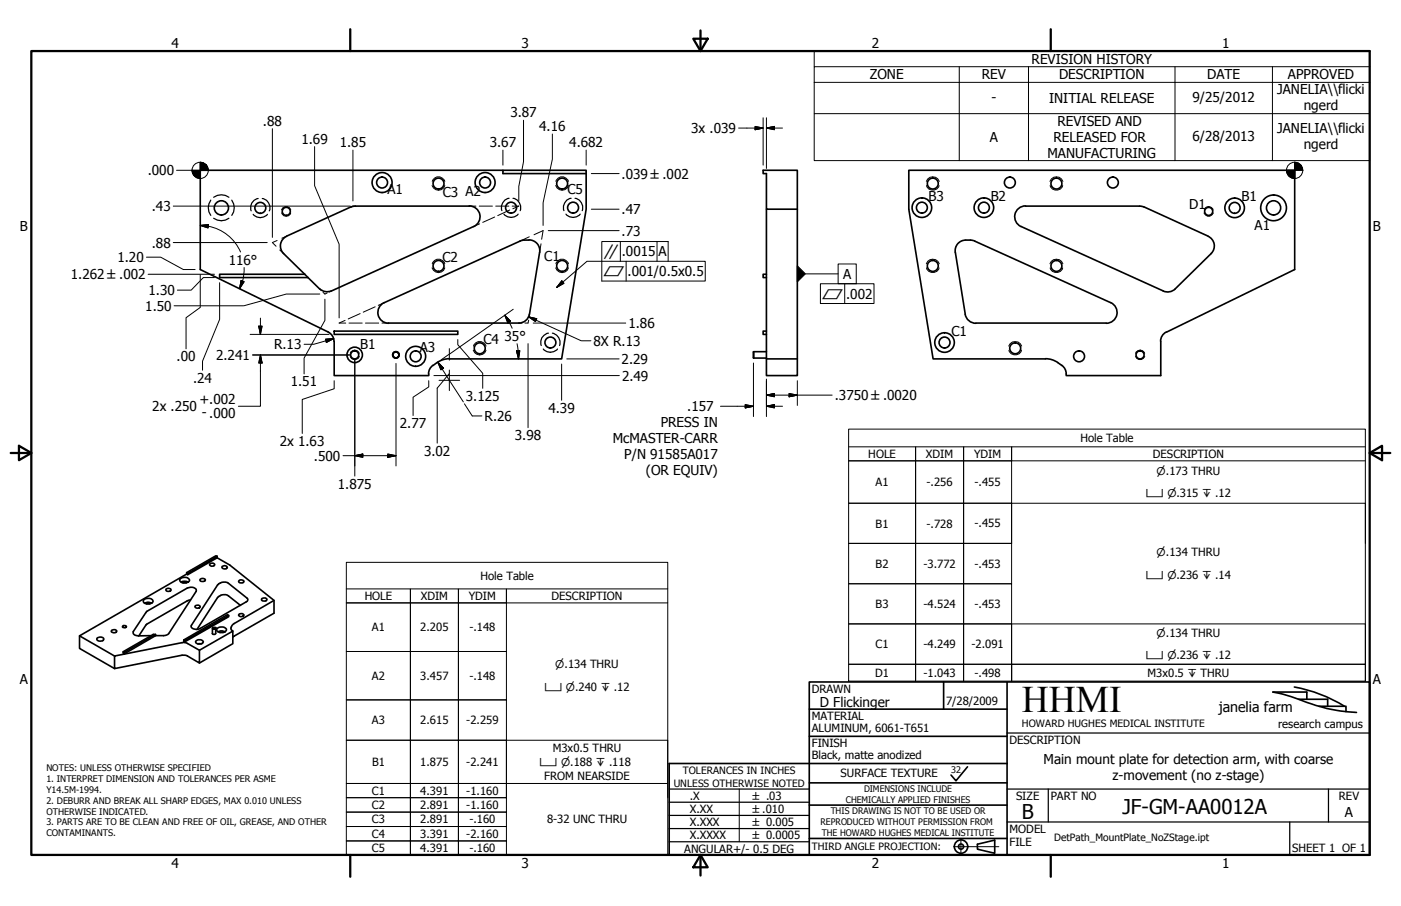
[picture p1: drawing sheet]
<svg xmlns="http://www.w3.org/2000/svg" width="432mm" height="279mm" viewBox="0 0 432 279" stroke-linecap="round" stroke-linejoin="round" font-family="sans-serif">
<!-- layer: Visible (ANSI) -->
<g fill="none" stroke="#000" stroke-width=".51">
<path d="M155 52.5h25.7v1h-25.7zM155 52.5h-93.3v30.6l39.5 19.3M180.7 53.5v11l-7.6 46.2h-34.6M235.2 52.5h10.5v12h-9.5v-11h-1zM87.4 78.2l6.5 6.4M88.3 72.9a3.3 3.3 0 0 0-.9 5.3M108.1 63.8l-19.8 9M109.5 63.6l-1.3 .3M109.5 63.6h35.2M144.6 63.5a3.3 3.3 0 0 1 3.3 2.6 3.3 3.3 0 0 1-1.9 3.8l-43.8 19.8-1.1 .3-1.1-.1-1.5-.9M163 74a3.3 3.3 0 0 1 3.3 3.8M163.1 74l-1.8 .1-1 .2-41.9 19a3.3 3.3 0 0 0-1.9 3.8 3.3 3.3 0 0 0 3.3 2.6"/>
<path d="M166.3 77.9l-3.1 19M236.2 64.5v51.3h9.5v-51.3M299.1 74l1 .2 42.2 19.1a3.3 3.3 0 0 1 1.9 3.8 3.3 3.3 0 0 1-3.2 2.6M299.1 74a3.9 3.9 0 0 0-4.2 1.6l-.5 1.8 3.1 19.5a3.3 3.3 0 0 0 3.3 2.8M316.1 63.5a3.3 3.3 0 0 0-3.3 2.6 3.3 3.3 0 0 0 1.9 3.8l43.8 19.8M316.1 63.6h35.1M351.3 63.6l1.3 .3M352.6 63.8l19.8 9M372.4 72.9a3.3 3.3 0 0 1 .9 5.3M373.3 78.2l-11.5 11.3-1.6 .5-1.7-.3M93.9 84.6h-26.2v1h27.2M93.9 84.6l1 1"/>
<path d="M94.9 85.6l3.6 3.5M163.2 96.9a3.3 3.3 0 0 1-3.3 2.7h-40.1M236.2 84.6h-1v1h1M300.8 99.6h40.1M101.2 102.4l1.3 1.2 .4 1.7M103 105.3v10.5h29.1v-.5M103 102.1h38.1v1h-38.1zM133.4 112.7l-1 1.1-.3 1.5M138.5 110.6a7.5 7.5 0 0 0-5 2.1M232.2 108.5l.1 1.9zM232.3 110.4h3.9M232.3 108.5h3.9"/>
<path d="M236.2 102.1h-1v1h1M236.2 110.7h9.5M327.2 112.7l1.1 1.1 .3 1.5M357.7 105.3l.2-1.2a2.78 2.78 0 0 1 1.6-1.7l39.5-19.3v-30.6h-118.9v12l7.5 46.2h34.7a7 7 0 0 1 5 2M357.8 105.3v10.5h-29.2v-.5M55.5 178.6a1.79 1.79 0 0 1 2.9 .4 1.79 1.79 0 0 1-3-.2zM55.8 179.5l.8-.2 1.4 .2M56.4 179.8h1M57.5 177l-33 19.1 10.8 6.2M57.5 176.6l.3 .2M57.8 176.8l9.1-5.2v.4l-9.1 5.2zM61.7 178.6l.7-.2 .9 .4a.93 .93 0 0 1-.8 .6 .93 .93 0 0 1-.9-.6z"/>
<path d="M64.7 173.9l.3-.2a.78 .78 0 0 1 1.2 .5l-.2 .2a.9 .9 0 0 1-1.4-.3zM66.9 171.6l-.4-.2-9 5.2v.4l.3 .2M66.9 172l3.9 2.2 13.7 11v3.9l-12.7 7.4M68.5 174.7l.3-.1a.84 .84 0 0 1 1.2 .5 .89 .89 0 0 1-.9 .4 .89 .89 0 0 1-.6-.8zM73.7 179.1l.6-.3a.7 .7 0 0 1 .9 .7l-.6 .3a.78 .78 0 0 1-1.1-.5zM24.5 196.1v3.9l10.8 6.2M30 196.7l.3-.1a.98 .98 0 0 1 1-.2 .98 .98 0 0 1 .6 .9l-.6 .4a1.05 1.05 0 0 1-1.5-.7zM34.4 194.4l.3-.2a.77 .77 0 0 1 1.2 .6 1.02 1.02 0 0 1-1.6-.2zM37.8 193h.9l.3 .3-.5 .3-.7-.1zM44.3 185a1.79 1.79 0 0 1 2.9 .5 1.94 1.94 0 0 1-3 .1zM44.6 186l.8-.3 1.3 .3M45.1 186.2h1.1"/>
<path d="M46.5 196l-3.8 .1a1.19 1.19 0 0 1-1.6-1.3l4.2-6.3 12.9-7.3a1.69 1.69 0 0 1 2.3 .9l-8.5 13.3-1.1 .6h-3M47.9 196v-.4h-.7l-9.2 5.4 .4 .2M47.9 195.6l-9.5 5.6v.4M47.9 196l-9.5 5.6M51.2 181.7l.7-.3 .8 .4a.77 .77 0 0 1-.8 .6 .77 .77 0 0 1-.7-.7zM56.6 197.4v.3l.4 .2 13.5-7.7v-.4l-13.5 7.7v.4M58.7 185l-1 .3-12.6 7.3-2.3 3.5M60.2 186.8l.3-.1a.77 .77 0 0 1 1.2 .6l-.5 .2a.82 .82 0 0 1-1.1-.4zM60.4 197.7l.6-.4h.9l.8 .6a1.39 1.39 0 0 1-2.4 0zM61 198.6h1M65.5 195.3l.2 .3h.5l.3-.3M65.5 193.8v1.6"/>
<path d="M65.5 193.7l.7-.2 .2 .3-.6 .2zM65.7 193.5l-.2 .4 .5 .2 .4-.2-.1-.4M66.5 193.8v1.6M66.9 193.9a1.72 1.72 0 0 1 2.9 .4 1.79 1.79 0 0 1-3.1-.2zM67.2 194.8l.8-.2 1.4 .2M67.2 180.2l1.2-.6a2.31 2.31 0 0 1 2 .3l5.7 4.5a.66 .66 0 0 1 .3 .7 .66 .66 0 0 1-.5 .5l-14.2 8.2a2.1 2.1 0 0 1-2.8-.6zM67.8 195.1h1M70.5 189.8l-.4-.3-13.5 7.9 .4 .1M71.8 194.6v3.9l-10.3 6M73.7 189.4l.2-.1a.85 .85 0 0 1 1.3 .5l-.3 .2a.92 .92 0 0 1-1.4-.3zM74.1 186.7l-3.7-2.9a2.61 2.61 0 0 0-3.3 .5l-6.4 9.8M80.7 184.6l.3-.1a.77 .77 0 0 1 1.2 .5l-.5 .4a.82 .82 0 0 1-1.1-.6z"/>
<path d="M84.5 185.2l-12.3 7.1a1.3 1.3 0 0 0-1 1 1.3 1.3 0 0 0 .6 1.3l-10.3 5.9-4.1-2.3-.8-.1-21.3 4.2v3.9l20.8-4.1h1.3l4.1 2.4v-4M38 201v.4l.4 .2"/>
<circle cx="117.8" cy="56.3" r="1.68"/>
<circle cx="117.8" cy="56.3" r="3.1"/>
<circle cx="135.2" cy="56.6" r="1.68"/>
<circle cx="149.5" cy="56.3" r="1.68"/>
<circle cx="149.5" cy="56.3" r="3.1"/>
<circle cx="173.3" cy="56.6" r="1.68"/>
<circle cx="287.5" cy="56.6" r="1.68"/>
<circle cx="311.2" cy="56.3" r="1.68"/>
<circle cx="325.6" cy="56.6" r="1.68"/>
<circle cx="343" cy="56.3" r="1.68"/>
<circle cx="68.2" cy="64.1" r="2.19"/>
<circle cx="80.2" cy="64.1" r="1.68"/>
<circle cx="88.2" cy="65.2" r="1.24"/>
<circle cx="157.5" cy="64" r="1.68"/>
<circle cx="176.6" cy="64" r="1.68"/>
<circle cx="284.1" cy="64" r="3"/>
<circle cx="284.1" cy="64" r="1.68"/>
<circle cx="303.2" cy="64" r="3"/>
<circle cx="303.2" cy="64" r="1.68"/>
<circle cx="372.5" cy="65.2" r="1.24"/>
<circle cx="380.5" cy="64.1" r="3"/>
<circle cx="380.5" cy="64.1" r="1.68"/>
<circle cx="392.5" cy="64.1" r="4"/>
<circle cx="392.5" cy="64.1" r="2.19"/>
<circle cx="135.2" cy="82" r="1.68"/>
<circle cx="173.3" cy="82" r="1.68"/>
<circle cx="287.5" cy="82" r="1.68"/>
<circle cx="325.6" cy="82" r="1.68"/>
<circle cx="109.3" cy="109.4" r="1.24"/>
<circle cx="109.3" cy="109.4" r="2.38"/>
<circle cx="122" cy="109.4" r=".98"/>
<circle cx="122" cy="109.4" r=".92"/>
<circle cx="128.1" cy="109.9" r="1.68"/>
<circle cx="128.1" cy="109.9" r="3.1"/>
<circle cx="147.9" cy="107.4" r="1.68"/>
<circle cx="169.6" cy="105.6" r="1.68"/>
<circle cx="291.1" cy="105.6" r="3"/>
<circle cx="291.1" cy="105.6" r="1.68"/>
<circle cx="312.9" cy="107.4" r="1.68"/>
<circle cx="332.6" cy="109.9" r="1.68"/>
<circle cx="351.4" cy="109.4" r="1.24"/>
</g>
<!-- layer: Hidden Narrow (ANSI) -->
<g fill="none" stroke="#000" stroke-width=".31">
<path d="M133.2 57.2a2.06 2.06 0 0 0 1.9 1.5 2.06 2.06 0 0 0 2-1.5M133.2 55.9a2.02 2.02 0 0 1 2-1.4 2.02 2.02 0 0 1 1.9 1.4M171.3 57.2a2.06 2.06 0 0 0 1.9 1.5 2.06 2.06 0 0 0 2-1.5M171.3 55.9a2.02 2.02 0 0 1 2-1.4 2.02 2.02 0 0 1 1.9 1.4M285.5 55.9a2.13 2.13 0 0 1 2-1.4 2.13 2.13 0 0 1 2 1.4M285.6 57.2a2.02 2.02 0 0 0 1.9 1.5 2.02 2.02 0 0 0 1.9-1.5M323.6 55.9a2.13 2.13 0 0 1 2-1.4 2.13 2.13 0 0 1 2 1.4M323.7 57.2a2.02 2.02 0 0 0 1.9 1.5 2.02 2.02 0 0 0 1.9-1.5M86.8 65.7a1.47 1.47 0 0 0 1.4 1 1.47 1.47 0 0 0 1.4-1M86.8 64.7a1.48 1.48 0 0 1 1.4-1 1.48 1.48 0 0 1 1.4 1M371.1 65.7a1.49 1.49 0 0 0 1.4 1 1.49 1.49 0 0 0 1.5-1M371.2 64.8a1.4 1.4 0 0 1 1.3-1.1 1.4 1.4 0 0 1 1.4 1.1"/>
<path d="M133.2 82.6a2.06 2.06 0 0 0 1.9 1.5 2.06 2.06 0 0 0 2-1.5M133.2 81.3a2.02 2.02 0 0 1 2-1.4 2.02 2.02 0 0 1 1.9 1.4M171.3 82.6a2.06 2.06 0 0 0 1.9 1.5 2.06 2.06 0 0 0 2-1.5M171.3 81.3a2.02 2.02 0 0 1 2-1.4 2.02 2.02 0 0 1 1.9 1.4M285.5 81.3a2.13 2.13 0 0 1 2-1.4 2.13 2.13 0 0 1 2 1.4M285.6 82.6a2.02 2.02 0 0 0 1.9 1.5 2.02 2.02 0 0 0 1.9-1.5M323.6 81.3a2.13 2.13 0 0 1 2-1.4 2.13 2.13 0 0 1 2 1.4M323.7 82.6a2.02 2.02 0 0 0 1.9 1.5 2.02 2.02 0 0 0 1.9-1.5M107.9 109a1.47 1.47 0 0 1 1.4-1.1 1.47 1.47 0 0 1 1.4 1.1M107.9 109.9a1.47 1.47 0 0 0 1.4 1 1.47 1.47 0 0 0 1.4-1M145.9 108a2.06 2.06 0 0 0 1.9 1.5 2.06 2.06 0 0 0 2-1.5M145.9 106.7a2.02 2.02 0 0 1 2-1.4 2.02 2.02 0 0 1 1.9 1.4"/>
<path d="M310.9 106.7a2.13 2.13 0 0 1 2-1.4 2.13 2.13 0 0 1 2 1.4M311 108a2.02 2.02 0 0 0 1.9 1.5 2.02 2.02 0 0 0 1.9-1.5M350 109a1.47 1.47 0 0 1 1.4-1.1 1.47 1.47 0 0 1 1.4 1.1M350 109.9a1.47 1.47 0 0 0 1.4 1 1.47 1.47 0 0 0 1.4-1"/>
</g>
<!-- layer: Hidden (ANSI) -->
<g fill="none" stroke="#000" stroke-width=".38">
<path d="M65 61.7a4 4 0 0 0 0 4.7M65.8 67.3a4 4 0 0 0 4.7 0M65.8 60.8a4 4 0 0 1 4.7 0M71.4 61.7a4 4 0 0 1 0 4.7M78 66.1a2.87 2.87 0 0 0 4.4 0M79.6 61.2a2.85 2.85 0 0 0-2.2 3.8M80.8 61.2a2.85 2.85 0 0 1 2.2 3.8M155.3 66a2.87 2.87 0 0 0 4.4 0M156.9 61.2a2.94 2.94 0 0 0-2.2 3.8M158.1 61.2a2.94 2.94 0 0 1 2.2 3.8M174.4 66a2.87 2.87 0 0 0 4.4 0M176 61.2a2.94 2.94 0 0 0-2.2 3.8"/>
<path d="M177.2 61.2a2.94 2.94 0 0 1 2.3 3.8M167.4 107.6a2.87 2.87 0 0 0 4.4 0M169 102.7a2.84 2.84 0 0 0-2.2 3.9M170.2 102.7a2.94 2.94 0 0 1 2.3 3.9"/>
</g>
<!-- layer: Visible (ANSI) -->
<circle cx="66.3" cy="193.5" r=".25" fill="#000"/>
<!-- layer: Border (ANSI) -->
<g fill="none" stroke="#000" stroke-width=".7">
<path d="M9.7 15.7h412.4v248h-412.4zM107.9 9v6.7M213.7 11.9h4.4l-2.2 3.8zM215.9 9.4v6.3M323.8 9v6.7M3.3 139.7h6.4M5.8 137.5l3.9 2.2-3.9 2.2zM422.1 139.7l3.9-2.2v4.4zM422.1 139.7h6.4M107.9 263.7v6.7M215.9 263.7l2.2 3.8h-4.4zM215.9 263.7v6.3"/>
<path d="M323.8 263.7v6.7"/>
</g>
<!-- layer: Title (ANSI) -->
<g fill="none" stroke="#000" stroke-width=".51">
<path d="M249.4 218.7h61M290.8 210.3v8.4M310.4 210.3v53.4M398.9 211.9a44.8 44.8 0 0 1 15.5 5.9M400.2 215.6h9v2.2M402.8 215.6v-2.2h-10.5l5.6 1.4a61 61 0 0 0 20.2 4.9M406.5 217.8h8.3v1.7M249.4 227.1h61M298.2 236.5l-3.6 4.3-1.5-1.8M310.4 235.5h-104.2v28.2h215.9v-53.4h-172.7v53.4M249.4 241.4h61M249.4 258.6h61"/>
<path d="M249.4 248.3h61M301.2 260.3l5.4-1.2v4l-5.4-1.2z"/>
<circle cx="296.2" cy="261.1" r="2.06"/>
<circle cx="296.2" cy="261.1" r=".79"/>
</g>
<!-- layer: Sketch Geometry (ANSI) -->
<g fill="none" stroke="#000" stroke-width=".31">
<path d="M85.4 74.2l-1.5 .6 1.2 1.1M86.2 77.1l1.2 1.1M88.3 72.8l-1.4 .7M108.4 63.8h-.3M109 63.6h-.4M109.3 63.6h.2M144.7 63.6h2M147.7 63.6h4.1M147.8 69l-1.8 .8M152.5 66.9l-3.7 1.7M152.8 63.6h4M157.1 64.8l-3.7 1.7"/>
<path d="M157.9 63.6h2l-1.8 .8M163.1 73l-2.8 1.4M164.6 72.4l2.8-1.3-.5 2.7M166.8 75.2l-.5 2.7M98.5 89.1l.6 .5M99.6 90.2l.5 .5 .7-.3M102.2 89.7l-.7 .3M106.4 98.8l-1.9 .8h2.1M107.6 99.6h4M111 96.7l-3.7 1.7M112.6 99.6h4.1M115.6 94.6l-3.6 1.7"/>
<path d="M117.7 99.6h2.1M118.4 93.3l-1.8 .9M160 99.6h.9M162.9 98.7l-.1 .9h-1M163.2 96.9l-.1 .9M227.8 243.3v16.3"/>
</g>
<!-- layer: Centerline (ANSI) -->
<path d="M296.2 258.8v4.6M293.9 261.1h13.9" fill="none" stroke="#000" stroke-width=".31"/>
<!-- layer: Title (ANSI) -->
<path d="M310.4 226.1h111.7M206.2 259.6h43.2M206.2 255.5h43.2M206.2 251.5h43.2M206.2 247.4h43.2M206.2 243.3h43.2M310.4 243.3h111.7M310.4 253.5h111.7M323.1 243.3v10.2M397.5 253.5v10.2M409.4 243.3v10.2" fill="none" stroke="#000" stroke-width=".38"/>
<!-- layer: Dimension (ANSI) -->
<g fill="none" stroke="#000" stroke-width=".31">
<path d="M83.9 39.7v33.5M161.4 37.1v12.7l-1.5 7.7v4.5M227.6 39.5h7.6M232.7 39l2.5 .5-2.5 .5zM235.2 36.3v14.6M236.2 39.5l2.5-.5v1zM236.2 36.3v15.6M236.2 39.5h5M54.4 52.5h4.9M97 45.2v12.1l7.5 18v22.7M108.8 46.3v15.7M155 46.3v4.6"/>
<path d="M170.2 41.3v7.8l-2.8 13.4v7M180.7 46.3v4.6M182.2 53.5h8.6M45.1 79.3h4.4l7 3.8h3.6M53.4 63.6h54.5M53.4 74.8h29M61.7 69.5l2.6-.2-.2 1zM61.7 69.5l2.5 .3M64.2 69.8a13.6 13.6 0 0 1 9.9 7.9M169 71.1h21.8M182.2 64.5h8.6M45.7 84.6h20.4"/>
<path d="M61.7 84.7v10.1l-4.4 3.2v9.6M66.1 85.6h-3.4l-3.8 3.9h-4.2M67.7 87.2v11.3l-5.3 12.9v2.8M74.3 86.6l.9 .3-1.3 2.1zM75.2 82.5l-.3 3.6-1 2.9M80.3 98.1v5M98.6 90.7h-10.3l-13.1 3.6h-21.5M100.1 92.3v6.5l-6.4 11.6v4.9M155.6 97.2l1.8 1.9-.9 .5zM155.6 97.2l1.3 2.1M156.9 99.3l.9 1.9M158.2 95.4l-19.6 13.8"/>
<path d="M162.9 97.7l2.5 .6-.4 .9zM162.9 97.7l16.2 7.4h3M164.3 99.6h28.5M77.1 103.1h24.3M77.9 109.5h29.9zM79.8 100.6h1l-.5 2.5zM80.3 109.5l.5 2.5h-1zM80.3 109.5v15.8h-6.8M100.3 104.6l2.6-.2-2.3 1.2zM102.9 104.4l-6.2 1.8h-3M103 117.4v2.5l-9.8 3.3v10.5M122 112.1v31.6"/>
<path d="M132.1 117.4v1.9l-4.8 3.2v5.6M133.7 115.8h4.7M134.9 111.7l1.8 1.8-.8 .5zM134.9 111.7l7.9 12.3M136.7 117.3l-2 2.4v17M138.4 115.3l-1.6 1.9M138.4 109.3l-2.4 1.6M138.6 115.8h52.3M141.1 104.7v1.6l7.7 8.8v4.7M159.2 108.2l1-.1-.4 2.6zM159.4 106l.3 2.2M159.7 108.1l.1 2.6"/>
<path d="M162.8 106v25.9M173.1 112.3v11.1M174.7 110.7h16.1M232.2 112v16.5M236.2 116.9v11.6M245.7 117.4v7.6M143.1 124.5l2.4 3.8h3M222.1 125.3h10.1M229.7 124.8l2.5 .5-2.5 .5zM236.2 121.9l2.5-.6v1.1zM236.2 125.3l2.5-.5v1zM236.2 121.9h20.3"/>
<path d="M236.2 125.3h5M243.2 121.3l2.5 .6-2.5 .5zM105.7 140.5h16.3M109.3 140.5l2.5-.5v1zM109.3 143.7v-32.6v35.7M119.5 140l2.5 .5-2.5 .5z"/>
<circle cx="61.7" cy="52.5" r="2.51"/>
<circle cx="399" cy="52.5" r="2.51"/>
</g>
<g fill="#000" stroke="#000" stroke-width=".31">
<path d="M236.2 39.5l2.5-.5zM236.2 39.5l2.5-.5v1zM59.2 52.5l.7 1.8-.5-.8zM59.2 52.5l1.6 2.4-.9-.6zM59.2 52.5l2.5 2.6-.9-.2zM61.7 52.5h2.5zM61.7 50l2.5 2.5h-2.5zM61.7 50v5.1zM59.2 52.5h2.5v2.6zM59.2 52.5h2.5zM63.5 50.7l.5 .9 .2 .9zM62.7 50.2l.8 .5 .7 1.8z"/>
<path d="M61.7 50l1 .2 1.5 2.3zM232.7 40l2.5-.5zM232.7 39l2.5 .5-2.5 .5zM396.5 52.5l.8 1.8-.6-.8zM396.5 52.5l1.6 2.4-.8-.6zM396.5 52.5l2.5 2.6-.9-.2zM399 52.5h2.5zM399 50l2.5 2.5h-2.5zM399 50v5.1zM396.5 52.5h2.5v2.6zM396.5 52.5h2.5zM400.8 50.7l.5 .9 .2 .9z"/>
<path d="M400 50.2l.8 .5 .7 1.8zM399 50l1 .2 1.5 2.3zM61.7 69.5l2.6-.2zM61.7 69.5l2.6-.2-.2 1zM74.3 86.6l-.4 2.4zM74.3 86.6l.9 .3-1.3 2.1zM155.6 97.2l1.8 1.9zM155.6 97.2l1.8 1.9-.9 .5zM162.9 97.7l2.5 .6zM162.9 97.7l2.5 .6-.4 .9zM79.8 100.6l.5 2.5zM79.8 100.6h1l-.5 2.5z"/>
<path d="M80.3 109.5l.5 2.5zM80.3 109.5l.5 2.5h-1zM100.6 105.6l2.3-1.2zM100.3 104.6l2.6-.2-2.3 1.2zM134.9 111.7l1.8 1.8zM134.9 111.7l1.8 1.8-.8 .5zM159.2 108.2l.6 2.5zM159.2 108.2l1-.1-.4 2.6zM229.7 125.8l2.5-.5zM229.7 124.8l2.5 .5-2.5 .5zM236.2 121.9l2.5-.6zM236.2 121.9l2.5-.6v1.1z"/>
<path d="M236.2 125.3l2.5-.5zM236.2 125.3l2.5-.5v1zM243.2 122.4l2.5-.5zM243.2 121.3l2.5 .6-2.5 .5zM109.3 140.5l2.5-.5zM109.3 140.5l2.5-.5v1zM119.5 141l2.5-.5zM119.5 140l2.5 .5-2.5 .5z"/>
</g>
<!-- layer: Symbol (ANSI) -->
<g fill="none" stroke="#000" stroke-width=".31">
<path d="M251 20.6v-4.9h171.1v4.9M251 25.4h171.1M251 35.1h171.1M295.7 20.6v28.9M317 20.6v28.9M362.1 20.6v28.9M392.2 20.6v28.9M422.1 20.6h-171.1v4.8M422.1 20.6v28.9h-171.1v-24.1M191.2 74.5v6.1M202.5 74.5v6.1M173.2 86.6l.6 .8-2.2 1.2z"/>
<path d="M193 80.6v6.1M205.9 80.6v-6.1h-20.4v12.2h31.9v-6.1h-36.5l-9.3 8M248.2 84.5h10.1M252.9 87.5h16.5v6.1h-16.5zM258.3 81.4h5.6v6.1h-5.6zM260.3 87.5v6.1M261.6 137.8h20.6v4.3h-20.6h20.6v13.1h-20.6h20.6v12.4h-20.6h20.6v12.4h-20.6h20.6v12.4h-20.6h20.6v12.5h-20.6h20.6v5.2v-5.2h14.8v5.2v-5.2h14.8v5.2M261.6 132.3h159.2v77.8h-159.2zM282.2 137.8h14.8v4.3h-14.8zM297 137.8h14.8v4.3h-14.8zM420.8 137.8h-109v4.3h109M282.2 142.1h14.8v13.1h-14.8z"/>
<path d="M282.2 155.2h14.8v12.4h-14.8zM297 142.1h14.8v13.1h-14.8zM297 155.2h14.8v12.4h-14.8zM106.7 173.4h99.1v90.4h-99.1zM282.2 167.6h14.8v12.4h-14.8zM297 167.6h14.8v12.4h-14.8zM311.8 167.6v-12.4h109v12.4M106.7 181.6h19.8v4.3h-19.8h19.8v15h-19.8h19.8v14.9h-19.8h19.8v12.5h-19.8h19.8v13.3h-19.8h19.8v4.4h-19.8h19.8v4.4h-19.8h19.8v4.5h-19.8h19.8v4.4h-19.8h19.8v4.5h-19.8M126.5 181.6h14.8v4.3h-14.8zM126.5 185.9h14.8v15h-14.8zM141.3 181.6h14.8v4.3h-14.8zM141.3 185.9h14.8v15h-14.8z"/>
<path d="M205.8 181.6h-49.7v4.3h49.7M282.2 180h14.8v12.4h-14.8zM282.2 192.4h14.8v12.5h-14.8zM297 180h14.8v12.4h-14.8zM297 192.4h14.8v12.5h-14.8zM126.5 200.9h14.8v14.9h-14.8zM126.5 215.8h14.8v12.5h-14.8zM141.3 200.9h14.8v14.9h-14.8zM141.3 215.8h14.8v12.5h-14.8zM311.8 204.9v-12.5h109v12.5h-109v5.2M311.8 210.1v-5.2h109v5.2M126.5 228.3h14.8v13.3h-14.8z"/>
<path d="M141.3 228.3h14.8v13.3h-14.8zM126.5 241.6h14.8v4.4h-14.8zM126.5 246h14.8v4.4h-14.8zM126.5 250.4h14.8v4.5h-14.8zM126.5 254.9h14.8v4.4h-14.8zM126.5 259.3h14.8v4.5h-14.8zM141.3 241.6h14.8v4.4h-14.8zM141.3 246h14.8v4.4h-14.8zM141.3 250.4h14.8v4.5h-14.8zM141.3 254.9h14.8v4.4h-14.8zM141.3 259.3h14.8v4.5h-14.8zM156.1 241.6v-13.3h49.7v13.3"/>
<path d="M156.1 246v-4.4h49.7v4.4"/>
</g>
<!-- layer: Center Mark (ANSI) -->
<path d="M135.3 117.3h6.4M138.5 107.5v3.6M138.5 114.1v6.4" fill="none" stroke="#000" stroke-width=".31"/>
<!-- layer: Symbol (ANSI) -->
<path d="M173.2 86.6l-1.6 2zM173.2 86.6l.6 .8-2.2 1.2zM245.7 82v4.9zM245.7 82l2.5 2.5-2.5 2.4z" fill="#000" stroke="#000" stroke-width=".31"/>
<text font-size="11.6" x="315" y="219.7">HHMI</text>
<g font-size="6.3">
<text x="345.9" y="251.1">JF-GM-AA0012A</text>
<text x="314.9" y="252.6">B</text>
</g>
<text font-size="4.4" x="375.7" y="219.5">janelia farm</text>
<g font-size="4.2">
<text x="52.8" y="14.7">4</text>
<text x="160.8" y="14.7">3</text>
<text x="268.7" y="14.7">2</text>
<text x="376.7" y="14.7">1</text>
<text x="317.9" y="19.7">REVISION HISTORY</text>
<text x="268.1" y="24.5">ZONE</text>
<text x="302.6" y="24.5">REV</text>
<text x="326.5" y="24.5">DESCRIPTION</text>
<text x="372" y="24.5">DATE</text>
<text x="393.6" y="29">JANELIA\\flicki</text>
<text x="396.9" y="24.5">APPROVED</text>
<text x="305.6" y="31.6">-</text>
<text x="323.3" y="31.8">INITIAL RELEASE</text>
<text x="367.5" y="31.5">9/25/2012</text>
<text x="401.8" y="33.8">ngerd</text>
<text x="81" y="38.9">.88</text>
<text x="157.3" y="36.2">3.87</text>
<text x="166.2" y="40.5">4.16</text>
<text x="213" y="41">3x .039</text>
<text x="325.9" y="39">REVISED AND</text>
<text x="393.6" y="41.1">JANELIA\\flicki</text>
<text x="92.9" y="44.4">1.69</text>
<text x="104.7" y="45.4">1.85</text>
<text x="150.9" y="45.4">3.67</text>
<text x="175.5" y="45.4">4.682</text>
<text x="305.1" y="43.8">A</text>
<text x="324.7" y="43.8">RELEASED FOR</text>
<text x="367.5" y="43.6">6/28/2013</text>
<text x="401.8" y="45.9">ngerd</text>
<text x="322.8" y="48.6">MANUFACTURING</text>
<text x="45.5" y="54">.000</text>
<text x="119.4" y="59.8">A1</text>
<text x="174.9" y="59.8">C5</text>
<text x="191.6" y="55.1">.039 ±.002</text>
<text x="46.8" y="65.1">.43</text>
<text x="136.5" y="60.6">C3 A2</text>
<text x="286.2" y="61.8">B3</text>
<text x="305.4" y="61.9">B2</text>
<text x="366.5" y="64.3">D1</text>
<text x="382.7" y="62">B1</text>
<text x="6.2" y="71.4">B</text>
<text x="191.6" y="66">.47</text>
<text x="386.7" y="71">A1</text>
<text x="423.2" y="71.4">B</text>
<text x="46.8" y="76.3">.88</text>
<text x="191.6" y="72.6">.73</text>
<text x="36.2" y="80.8">1.20</text>
<text x="70.5" y="81.7">116°</text>
<text x="136.3" y="80.8">C2</text>
<text x="167.7" y="80.5">C1</text>
<text x="191.6" y="79.1">.0015</text>
<text x="202.9" y="79.1">A</text>
<text x="21.8" y="86.1">1.262 ±.002</text>
<text x="193.4" y="85.2">.001/0.5x0.5</text>
<text x="259.8" y="86">A</text>
<text x="44.8" y="95.8">1.50</text>
<text x="45.8" y="91">1.30</text>
<text x="260.8" y="92.1">.002</text>
<text x="193.7" y="101.2">1.86</text>
<text x="84.5" y="107.7">R.13</text>
<text x="111" y="107.8">B1</text>
<text x="149" y="106.2">C4</text>
<text x="155.4" y="105.2">35°</text>
<text x="182.9" y="106.6">8X R.13</text>
<text x="293.2" y="103.5">C1</text>
<text x="54.4" y="111.4">.00</text>
<text x="66.6" y="111">2.241</text>
<text x="129.3" y="108.6">A3</text>
<text x="191.6" y="112.2">2.29</text>
<text x="59.5" y="118">.24</text>
<text x="89.6" y="119.2">1.51</text>
<text x="191.7" y="117.3">2.49</text>
<text x="61.5" y="124.5">+.002</text>
<text x="143.6" y="123.6">3.125</text>
<text x="257.3" y="123.4">.3750 ±.0020</text>
<text x="46.9" y="126.8">2x .250</text>
<text x="62.2" y="128.7">- .000</text>
<text x="149.4" y="129.8">R.26</text>
<text x="169" y="127.4">4.39</text>
<text x="203.6" y="131.6">PRESS IN</text>
<text x="211.8" y="126.8">.157</text>
<text x="86.2" y="137.6">2x 1.63</text>
<text x="123.3" y="132">2.77</text>
<text x="158.7" y="135.8">3.98</text>
<text x="188.8" y="136.6">McMASTER-CARR</text>
<text x="96.8" y="142">.500</text>
<text x="130.7" y="140.5">3.02</text>
<text x="192.4" y="141.6">P/N 91585A017</text>
<text x="199" y="146.6">(OR EQUIV)</text>
<text x="104.1" y="150.7">1.875</text>
<text x="6.1" y="211.1">A</text>
<text x="423.2" y="211.1">A</text>
<text x="252.7" y="218">D Flickinger</text>
<text x="321.6" y="235.5">Main mount plate for detection arm, with coarse</text>
<text x="342.9" y="240.5">z-movement (no z-stage)</text>
<text x="414.5" y="251.8">A</text>
<text x="52.8" y="267.7">4</text>
<text x="160.8" y="267.8">3</text>
<text x="268.7" y="267.8">2</text>
<text x="376.7" y="267.7">1</text>
</g>
<g font-size="4">
<text x="185.9" y="79.8">∥</text>
<text x="185.9" y="85.1">⏥</text>
<text x="253.3" y="92.1">⏥</text>
</g>
<g font-size="3.5">
<text x="333" y="136.3">Hole Table</text>
<text x="267.6" y="141.2">HOLE</text>
<text x="285.4" y="141.2">XDIM</text>
<text x="300.2" y="141.2">YDIM</text>
<text x="355.3" y="141.2">DESCRIPTION</text>
<text x="269.9" y="149.9">A1</text>
<text x="285.6" y="149.9">-.256</text>
<text x="300.4" y="149.9">-.455</text>
<text x="269.9" y="162.7">B1</text>
<text x="285.6" y="162.7">-.728</text>
<text x="300.4" y="162.6">-.455</text>
<text x="148.1" y="178.8">Hole Table</text>
<text x="269.9" y="175.1">B2</text>
<text x="284.6" y="175.1">-3.772</text>
<text x="300.4" y="175.1">-.453</text>
<text x="112.4" y="185">HOLE</text>
<text x="129.7" y="185">XDIM</text>
<text x="144.5" y="185">YDIM</text>
<text x="170" y="185">DESCRIPTION</text>
<text x="269.9" y="187.5">B3</text>
<text x="284.6" y="187.5">-4.524</text>
<text x="300.4" y="187.5">-.453</text>
<text x="114.6" y="194.7">A1</text>
<text x="129.5" y="194.7">2.205</text>
<text x="144.7" y="194.7">-.148</text>
<text x="269.9" y="199.9">C1</text>
<text x="284.6" y="199.9">-4.249</text>
<text x="299.4" y="199.9">-2.091</text>
<text x="114.6" y="209.7">A2</text>
<text x="129.5" y="209.6">3.457</text>
<text x="144.7" y="209.6">-.148</text>
<text x="269.7" y="208.7">D1</text>
<text x="284.6" y="208.7">-1.043</text>
<text x="300.4" y="208.7">-.498</text>
<text x="353.7" y="208.7">M3x0.5 ↧ THRU</text>
<text x="250.2" y="213.6">DRAWN</text>
<text x="250.2" y="222">MATERIAL</text>
<text x="291.6" y="217.4">7/28/2009</text>
<text x="114.6" y="223.3">A3</text>
<text x="129.5" y="223.3">2.615</text>
<text x="143.7" y="223.3">-2.259</text>
<text x="250.2" y="225.7">ALUMINUM, 6061-T651</text>
<text x="394" y="224.5">research campus</text>
<text x="170.4" y="231.8">M3x0.5 THRU</text>
<text x="250.2" y="230.4">FINISH</text>
<text x="311.1" y="229.4">DESCRIPTION</text>
<text x="114.7" y="236.2">B1</text>
<text x="129.5" y="236.2">1.875</text>
<text x="143.7" y="236.2">-2.241</text>
<text x="250.2" y="234.1">Black, matte anodized</text>
<text x="259.1" y="239.7">SURFACE TEXTURE</text>
<text x="114.6" y="245">C1</text>
<text x="129.5" y="245">4.391</text>
<text x="143.7" y="245">-1.160</text>
<text x="167.8" y="240.7">FROM NEARSIDE</text>
<text x="114.6" y="249.5">C2</text>
<text x="129.5" y="249.5">2.891</text>
<text x="143.7" y="249.5">-1.160</text>
<text x="212.6" y="246.6">.X</text>
<text x="212.6" y="250.7">X.XX</text>
<text x="313.2" y="246.7">SIZE</text>
<text x="323.8" y="246.7">PART NO</text>
<text x="412.7" y="246.6">REV</text>
<text x="114.6" y="253.9">C3</text>
<text x="129.5" y="253.9">2.891</text>
<text x="144.7" y="253.9">-.160</text>
<text x="168.6" y="253.9">8-32 UNC THRU</text>
<text x="212.6" y="254.8">X.XXX</text>
<text x="311.1" y="256.9">MODEL</text>
<text x="114.6" y="258.4">C4</text>
<text x="114.6" y="262.8">C5</text>
<text x="129.5" y="258.4">3.391</text>
<text x="129.5" y="262.8">4.391</text>
<text x="143.7" y="258.4">-2.160</text>
<text x="144.7" y="262.8">-.160</text>
<text x="210.9" y="263">ANGULAR+/- 0.5 DEG</text>
<text x="212.6" y="258.8">X.XXXX</text>
<text x="311.1" y="261">FILE</text>
<text x="398.3" y="262.8">SHEET 1 OF 1</text>
</g>
<g font-size="3.3">
<text x="356.5" y="146.4">⌀.173 THRU</text>
<text x="353.2" y="153.3">⌴ ⌀.315 ↧ .12</text>
<text x="356.5" y="171.6">⌀.134 THRU</text>
<text x="353.2" y="178.5">⌴ ⌀.236 ↧ .14</text>
<text x="356.5" y="196.4">⌀.134 THRU</text>
<text x="353.2" y="203.3">⌴ ⌀.236 ↧ .12</text>
<text x="171.1" y="206.1">⌀.134 THRU</text>
<text x="167.8" y="213">⌴ ⌀.240 ↧ .12</text>
<text x="166.3" y="236.2">⌴ ⌀.188 ↧ .118</text>
<text x="231.9" y="246.7">± .03</text>
<text x="231.9" y="250.8">±.010</text>
<text x="231.9" y="254.8">± 0.005</text>
<text x="231.9" y="258.9">± 0.0005</text>
</g>
<g font-size="3.1">
<text x="315" y="224.1">HOWARD HUGHES MEDICAL INSTITUTE</text>
<text x="210.4" y="238.8">TOLERANCES IN INCHES</text>
<text x="207.6" y="242.6">UNLESS OTHERWISE NOTED</text>
<text x="250.2" y="262.2">THIRD ANGLE PROJECTION:</text>
<text x="324.9" y="259.5">DetPath_MountPlate_NoZStage.ipt</text>
</g>
<g font-size="2.8">
<text x="14.3" y="237.8">NOTES: UNLESS OTHERWISE SPECIFIED</text>
<text x="293.2" y="238.4">32</text>
<text x="14.3" y="241.2">1. INTERPRET DIMENSION AND TOLERANCES PER ASME</text>
<text x="14.3" y="244.5">Y14.5M-1994.</text>
<text x="266.3" y="244.3">DIMENSIONS INCLUDE</text>
<text x="14.3" y="247.8">2. DEBURR AND BREAK ALL SHARP EDGES, MAX 0.010 UNLESS</text>
<text x="14.3" y="251.2">OTHERWISE INDICATED.</text>
<text x="256" y="251.1">THIS DRAWING IS NOT TO BE USED OR</text>
<text x="260.7" y="247.6">CHEMICALLY APPLIED FINISHES</text>
<text x="14.3" y="254.6">3. PARTS ARE TO BE CLEAN AND FREE OF OIL, GREASE, AND OTHER</text>
<text x="14.3" y="257.9">CONTAMINANTS.</text>
<text x="252.9" y="254.4">REPRODUCED WITHOUT PERMISSION FROM</text>
<text x="253.3" y="257.8">THE HOWARD HUGHES MEDICAL INSTITUTE</text>
</g>
</svg>
